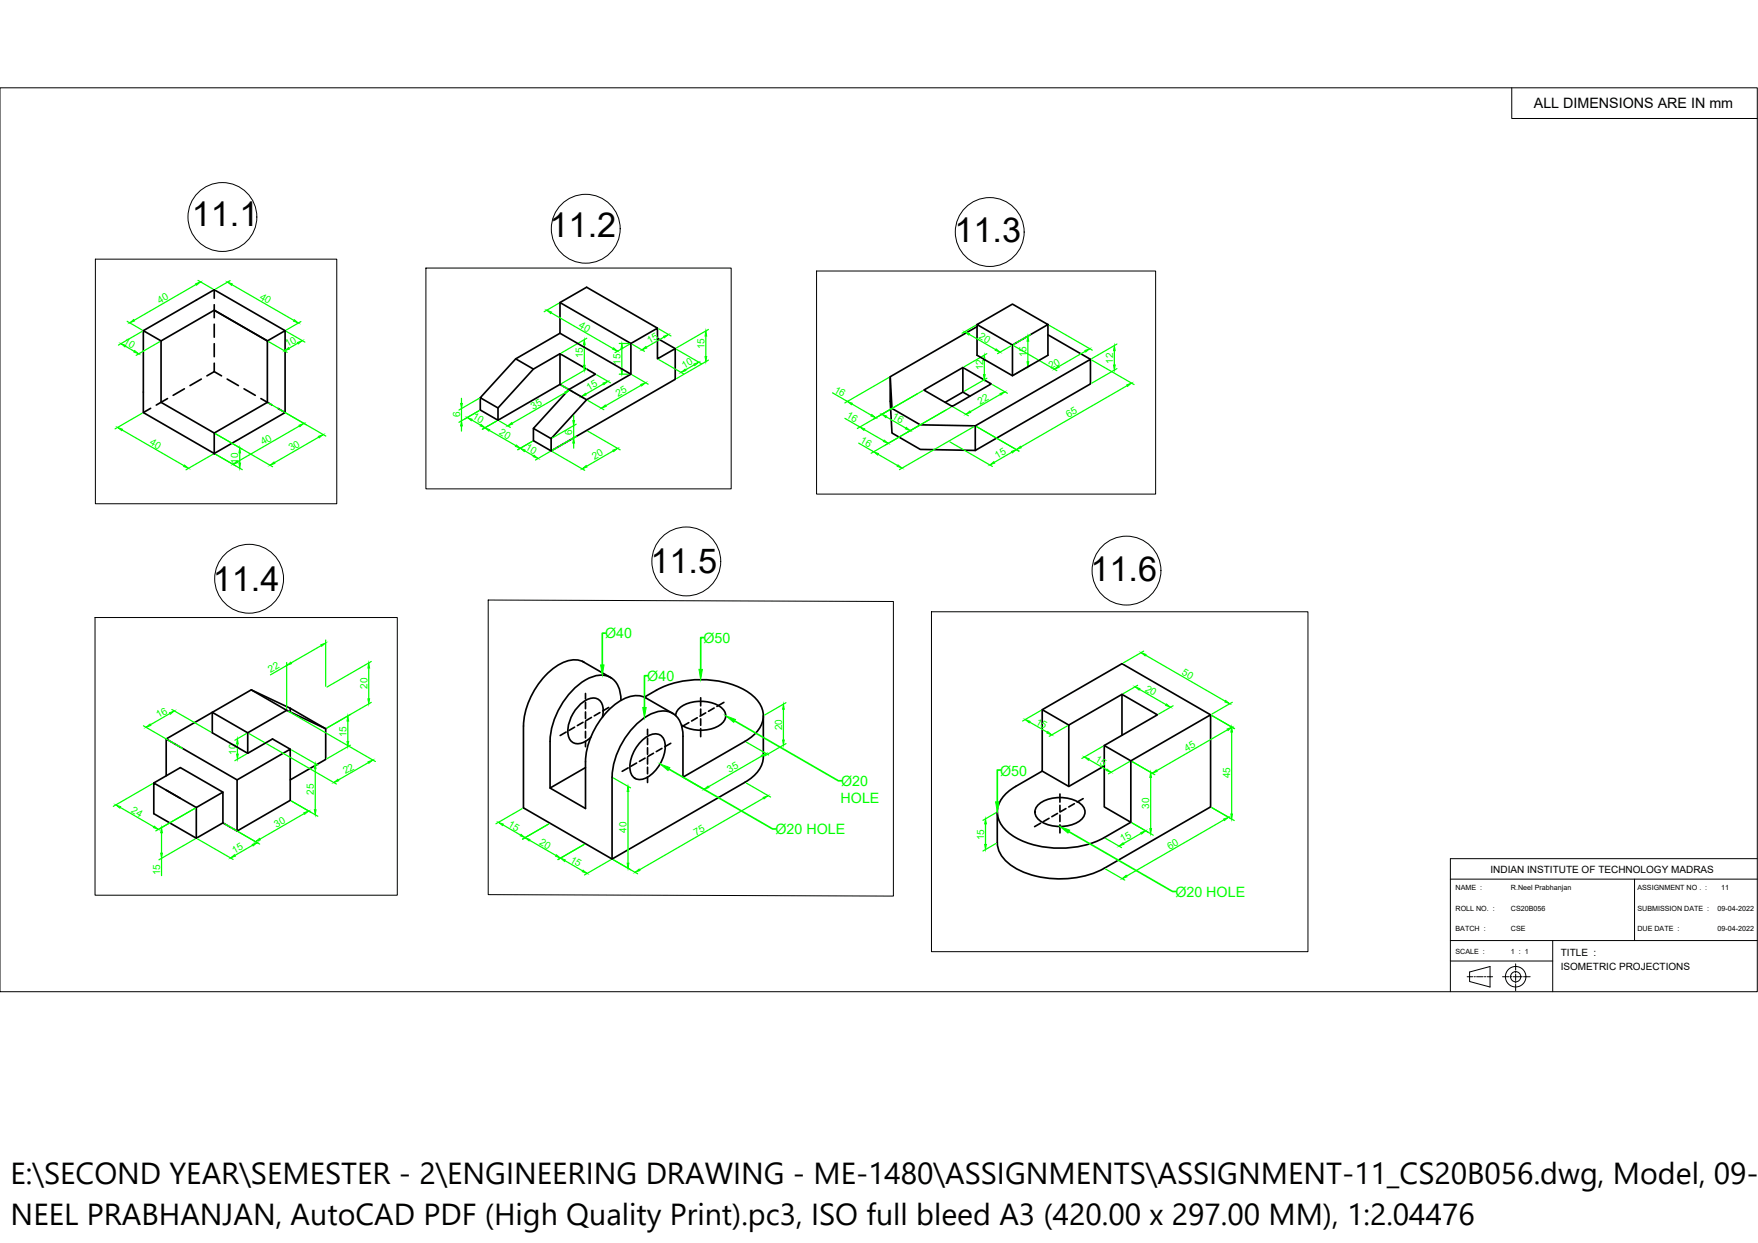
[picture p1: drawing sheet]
<svg xmlns="http://www.w3.org/2000/svg" width="420mm" height="297mm" viewBox="0 0 420 297" stroke-linecap="round" stroke-linejoin="round" font-family="sans-serif">
<!-- layer: 0 -->
<circle cx="51.2" cy="108.4" r=".19" fill="#000" stroke="#000" stroke-width=".24"/>
<g fill="none" stroke="#000" stroke-width=".4">
<path d="M51.2 74.1l12.7 7.4-12.7-7.4-12.7 7.4v14.6l12.7 7.4M51.2 69.2l16.9 9.8M51.2 69.2l-16.9 9.8M51.2 69.2v2.1M51.2 72.8v3.1M51.2 77.5v3.1M133.8 72.3l17 9.8M133.8 79.6l17 9.8M157.1 78.4l-16.9-9.8-6.4 3.7v7.3l-10.5 6.2-8.5 9.2 4.2 2.5 8.5-9.3 6.3-3.7 8.5 4.9-6.3 3.7-8.5 9.3 4.2 2.4 8.5-9.3 10.6-6.1v-7.3l6.3-3.7v7.4l4.3-2.5v7.3l-29.7 17.2M233.5 78l-20.7 12v5.9l.4 7.6 6.8 3.9 13.1 .2M233.5 77.6l8.5-4.9 8.5 4.9-8.5 4.9zM233.5 77.6v7.3l8.5 4.9 8.5-4.9v-7.3"/>
<path d="M36 97.6l-1.7 1M38.5 81.5l-4.2-2.5v19.6l16.9 9.8M40 95.2l-2.7 1.6M44.1 92.9l-2.7 1.6M48.1 90.6l-2.7 1.5M51.2 86.8v2l-1.7 1M51.2 82.1v3.1M51.2 88.8l1.7 1M54.3 90.6l2.7 1.5M58.3 92.9l2.7 1.6M62.4 95.2l2.6 1.6M63.9 81.5l4.2-2.5v19.6l-16.9 9.8v-4.9l12.7-7.4z"/>
<path d="M66.4 97.6l1.7 1M119 97.5v2.9M123.3 85.8l4.2 2.4M133.8 91.9l-14.8 8.5-4.2-2.4v-3M133.8 84.5v7.4l6.4 3.6M157.1 80.9l4.3 2.4M212.8 90l.4 7.6 6.8 3.9 13.1 .3M220.8 93.2l9.3-5.4 6.8 3.9-9.3 5.4zM230.1 87.8v5.9l-4.2 2.4M230.1 93.7l1.7 1M242 82.5v7.3M250.5 80l10.1 5.9"/>
<path d="M127.5 102.4v2.9l4.2 2.5M131.7 104.8v3M233.1 101.8l27.5-15.9v5.8l-27.5 15.9zM139.2 158l6.9 4M139.6 158.2a6.3 6.3 0 0 0-6.6 1 18.9 18.9 0 0 0-7.9 14.3v19.6l21.2 12.2M39.7 176.6l17 9.8M59.2 175.1l-8.5-4.9-11 6.4v8.8M60 164.9l8.5 4.8M68.5 169.7l-9.3 5.4v4.9M68.5 169.7l9.3 4.4M69.4 169.3l-9.4-4.4-9.3 5.3v4.9l8.5 4.9 5.9-3.4 4.3 2.4M69.4 169.3v.8"/>
<path d="M69.4 169.3l8.4 4.8M77.8 174.1v7.4l-8.4 4.9M135.3 174.9l-1.4 .9M137.3 173.8l-1.3 .8M139.3 172.6l-1.3 .8M139.9 165.7v1.3M139.9 167.8v1.6M139.9 170.1v1.6M139.9 172.5v1.5M139.9 174.8v1.5M139.9 177.1v1.3M141.4 171.4l-1.4 .8"/>
<path d="M143.4 170.3l-1.4 .8M144 171.4a3.7 3.7 0 0 0-1.3-4.4 4.3 4.3 0 0 0-4.6 1.9 8.2 8.2 0 0 0-2.1 7.4 2.43 2.43 0 0 0 3.8 .9l1.4-1M145.5 169.1l-1.5 .8M153 177.4a4.8 4.8 0 0 1 4.2-2 2.87 2.87 0 0 1 1.8 3.4 8.9 8.9 0 0 1-5.3 7.4 2.38 2.38 0 0 1-3.2-2.5 8.9 8.9 0 0 1 2.5-6.3zM154.4 166.8a6.3 6.3 0 0 0-6.6 .9 18.9 18.9 0 0 0-7.9 14.3v11.2l-8.4-4.9v-11.1a18.3 18.3 0 0 1 9.6-15.3 4.8 4.8 0 0 1 7.2 4.2l.1 1.3M154.8 174.3v1.3M154.8 176.4v1.5M154.8 178.7v1.6M156.9 164.9l-2.9 1.7 7 4M156.9 164.9a23.4 23.4 0 0 1 21.2 0 7.6 7.6 0 0 1 4.3 6.1 7.3 7.3 0 0 1-4.3 6.2l-14.9 8.5v-9.8a5.7 5.7 0 0 0-3.3-5.8 7.3 7.3 0 0 0-6.2 1.6 18.9 18.9 0 0 0-7.4 14v19.6M158.2 178.8l-1.3 .8M160.3 177.6l-1.4 .9"/>
<path d="M161.5 171a3.8 3.8 0 0 1 3-3 8.6 8.6 0 0 1 8.2 1.4 2.38 2.38 0 0 1-.7 3.9 9.1 9.1 0 0 1-9.2-.1M164.6 172.7l-1.6 .9M166.6 171.5l-1.3 .8M167.5 166.7v2M167.5 169.5v1.5M167.5 171.8v1.5M167.5 174.1v1.9M168.7 170.4l-1.4 .7M170.7 169.2l-1.4 .8M173 167.8l-1.7 1M182.4 171.1v9.7M249.1 169.6l6.3 3.7"/>
<path d="M263.9 178.2l6.4 3.6M268.1 165.9v9.8M289.3 170.8l-21.2-12.2-19 11v14.7l-6.4 3.6a7.6 7.6 0 0 0-4.3 6.1 7.3 7.3 0 0 0 4.3 6.2 23.4 23.4 0 0 0 21.2 0l6.4-3.7v-14.7l19-11v22l-25.4 14.7a23.1 23.1 0 0 1-22.2-.6 7.1 7.1 0 0 1-3.3-5.5M36.8 187.1l6.3-3.7 10.2 5.9v7.3M39.7 188.8l3.4 2M46.9 193v7.3M53.3 189.3l-6.4 3.7-10.1-5.9v7.3l10.1 5.9M56.7 198.6v-12.2l12.7-7.4v12.3l-12.7 7.3-3.4-2-6.4 3.7M139.9 183.4l-8.4 4.9M150.1 183.5l-1.4 .8M152.1 182.3l-1.3 .8M154.2 181.2l-1.4 .7"/>
<path d="M154.8 181v1.6M154.8 183.4v1.5M154.8 185.7v1.3M156.2 180l-1.4 .8M182.4 180.8a7.3 7.3 0 0 1-4.3 6.1l-31.8 18.4M238.3 194.1v7.3M248.2 192.3a8.7 8.7 0 0 1 10.3 0 2.38 2.38 0 0 1-.6 4 8.9 8.9 0 0 1-9.7-.5 2.27 2.27 0 0 1 0-3.5zM248.7 196.7l-1.4 .8M249.1 184.3l6.3 3.6v-14.6l12.7-7.4 8.5 4.9-12.7 7.4v14.6l6.4 3.7M250.7 195.6l-1.3 .7M252.7 194.4l-1.3 .8M253.3 189.7v2"/>
<path d="M253.3 192.5v1.5M253.3 194.8v1.5M253.3 197.1v1.9M254.8 193.2l-1.4 .8M256.8 192.1l-1.4 .7M258.9 190.8l-1.5 .9M263.9 183l-8.5 4.9"/>
</g>
<g fill="none" stroke="#0f0" stroke-width=".3">
<path d="M30.4 76.8l3.6 2.1M34 79.2l-5.7 3.3M46.9 68l-14.8 8.5M47.3 67l3.6 2.1M55 67.1l-3.5 2M55.4 68l14.9 8.6M68.4 79.2l4.5 2.6M71.9 76.8l-3.5 2.1M131.7 74.7l14.8 8.6M133.5 72.5l-3.4 2M157.4 78.6l3 1.7M169.3 78.7l-7.6 4.4"/>
<path d="M231.6 79.9l6.4 3.7M233.2 77.7l-3.3 1.9M246.3 80l-4 2.3M250.8 77.7l10.3 6M30 82.7l2.1 1.3M34 98.8l-6.5 3.7M38.2 81.6l-5.7 3.3M64.2 81.6l4.4 2.6M64.2 96.3l13.7 7.9M71.2 82l-2.1 1.2M110.3 95.2v1.2M110.3 97.6v3"/>
<path d="M114.5 98.2l-4.8 2.7M114.5 95.2l-4.8 2.8M134.1 92l5.4 3.2M135.1 93.8l-12.7 7.4M137.1 99.3v1.2M139.6 82.4v4.9M140.3 80.8l-6.2 3.6M140.3 88.2l-6.2 3.5M140.5 95.7l3.8 2.2M142.6 89.6l3.3 1.9M144.2 91.7l-4.2 2.5M148 82.1h2.5"/>
<path d="M148 89.4h2.5M148.6 83.3v4.9M150.5 82.3l-3.5 2M151.1 89.6l3.8 2.2M151.1 82.3l2.9 1.7M153.2 92.1l-8.4 4.9M157.4 85.9l6 3.5M158.7 80.5l-4.2 2.5M161.7 83.5l5.9 3.4M165.9 87.2l-2.1 1.2M168.7 80.3v4.9M169.3 86.1l-7.6 4.4"/>
<path d="M199 93.9l3.5 2M201.9 100l3.6 2M203.6 96.5l4.6 2.7M211.8 99.6l4.7 2.7M212.4 90.2l-10.5 6.1M212.9 97.8l-2.7 1.6M220.5 93.4l-15.6 9M226 98l-17.8 10.3M227.3 97.3l-15.6 9M227.9 97.3l3.5 2.1M235.2 86.1v3.4M235.9 84.5l-5.5 3.2"/>
<path d="M235.9 90.4l-5.5 3.1M237.2 91.9l3.6 2.1M239.1 94.2l-7.2 4.2M241.7 82.6l-3.3 1.9M242.3 82.6l10.3 6M245.7 81.5v4.9M246.3 87.3l-4 2.3M259.4 83.9l-6.4 3.7M260.9 86l10.1 5.9M266.3 83.8v3.4M266.9 82.2l-6 3.5M266.9 88.1l-6 3.5"/>
<path d="M269.4 92.2l-25.4 14.6M29.2 102.8l14.8 8.5M50.9 108.5l-6.5 3.8M51.5 103.7l13.7 7.8M51.5 108.5l6.4 3.7M57.3 108.2v2.5M71.6 101.8l-14.9 8.5M76.2 104.5l-10.6 6.1M110.3 101.8v1.2M112.8 100.4l2.1 1.2M116.9 102.8l6.4 3.7M118.7 100.6l-3.4 2"/>
<path d="M119.3 100.6l2.7 1.5M125.4 107.7l2.1 1.3M127.2 105.5l-3.5 2M131.4 107.9l-3.4 2M132 107.9l7.7 4.5M137.1 101.7v3M137.1 105.9v1.2M137.7 104.3l-5.7 3.3M137.7 101.4l-5.7 3.2M140.5 103l7.7 4.5M146.5 107.8l-6.3 3.6M205.2 105.9l3.6 2.1"/>
<path d="M206.6 102.7l4.6 2.6M209.9 108.6l4.6 2.7M219.6 101.7l-2.7 1.6M227 105.6l10.2 5.9M232.8 101.9l-17.8 10.3M233.4 101.9l10.1 5.9M241.9 108.1l-4.3 2.4M68.5 158.3v11.1M68.5 159l-3.9 2.3M76.8 154.3l-7.2 4.1M77.8 152.9v11.1M88.1 159.6v7.4"/>
<path d="M88.7 158.1l-10.6 6.1M273.3 155.6l-4.8 2.8M273.8 156.6l19 11M34.3 173.4l9.3 5.5M40.6 170.5l-4.6 2.7M41.1 169.5l9.3 5.4M56.7 177.8v2.4M58.9 175.3l-2.8 1.6M59.5 175.3l20.9 12.1M68.8 169.9l20.9 12.1M69.7 179.2l6.3 3.6M83.1 172.3v4.9"/>
<path d="M83.7 178.1l-5.6 3.2M88.7 167.8l-10.6 6.2 5.6-3.3M178.4 177.3l5.3 3.1M187.2 169.5v7.3M187.9 167.9l-5.2 3M187.9 177.7l-5.2 3M246.1 172.6l4.2 2.4M248.8 169.8l-4.4 2.5M255.1 173.4l-4.3 2.6M263.6 178.3l-5 2.9M271.9 163.8l-3.4 2M272.3 164.7l6.4 3.7"/>
<path d="M280.4 168.7l-3.5 1.9M289.6 171l5.5 3.1M293.4 174.4l-17 9.8M294.4 174.9v19.6M294.5 167.8l-4.9 2.8M28.7 193l8.1 4.6M36.4 187.3l-9.3 5.4M38.6 199v4.9M46.6 193.2l-9.4 5.4M53.6 196.8l8.5 4.9M58.9 180.2l-2.8 1.6M69.7 191.4l6.3 3.7"/>
<path d="M72.7 194.4l-10.6 6.1M75.3 183.7v9.8M88 182.2l-7.2 4.2M120.2 197.1l4.2 2.5M124.8 193.2l-6.3 3.7M131.2 196.9l-6.3 3.6M146.6 185.9l4.1 2.4M150.1 189.1v17.2M163.5 185.9l5.4 3.1M178.4 187.1l5.8 3.4M182 180.7l-12.7 7.3M182.5 190.7l-29.6 17.2"/>
<path d="M235.5 196.9v4.9M238 194.2l-3.1 1.8M260.2 181.5l4.3 2.4M270 182l-5.1 2.9M270.6 196.7l5 2.9M272.7 199.1l-4.2 2.5M275 185.8v12.2M275.6 184.9l-5-2.9 5.4 3.1M289.6 193l5.4 3.1M292.5 195.9l-23.2 13.5M38.6 205.1v4.2M46.6 200.5l-8.6 5"/>
<path d="M47.2 200.5l8.5 4.9M60.4 202l-4.2 2.4M126.5 200.8l6.4 3.7M135 205.7l4.3 2.4M139.6 201.8l-6.3 3.6M146 205.5l-6.3 3.6M146.6 205.5l5.8 3.3M238 201.6l-3.1 1.8M264.2 207.7l4.6 2.6M264.2 200.3l3.9 2.3"/>
</g>
<g fill="#0f0" stroke="#0f0" stroke-width=".24">
<path d="M71.1 81.8l1.2-.4-1 .8z"/>
<path d="M68 83.8l1-.7 .2 .3z"/>
<path d="M28.9 82.1l1.2 .4-.2 .4z"/>
<path d="M32.2 83.8l.9 .8-1.1-.5z"/>
<path d="M57.3 107l.2 1.2h-.4z"/>
<path d="M57.1 110.7h.4l-.2 1.2z"/>
<path d="M28.1 102.1l1.2 .5-.2 .3z"/>
<path d="M44.1 111.1l1 .8-1.2-.4z"/>
<path d="M71.5 101.6l1.1-.4-.9 .8z"/>
<path d="M55.7 111l.9-.8 .3 .3z"/>
<path d="M76.1 104.3l1.1-.4-.9 .7z"/>
<path d="M64.5 111.2l1-.8 .2 .4z"/>
<path d="M31 77.1l1-.7 .2 .3z"/>
<path d="M46.8 67.8l1.1-.4-.9 .8z"/>
<path d="M54.4 67.4l1.1 .4-.2 .4z"/>
<path d="M70.4 76.4l.9 .8-1.1-.4z"/>
<path d="M124.4 107.1l1.1 .5-.2 .3z"/>
<path d="M127.6 108.8l1 .8-1.2-.5z"/>
<path d="M136.9 100.5h.4l-.2 1.2z"/>
<path d="M137.1 104.7l.2 1.2h-.4z"/>
<path d="M111.7 99.8l1.2 .4-.3 .3z"/>
<path d="M115 101.4l.9 .8-1.1-.4z"/>
<path d="M110.1 96.4h.4l-.2 1.2z"/>
<path d="M110.3 100.6l.2 1.2h-.4z"/>
<path d="M135 93.6l1.2-.4-1 .8z"/>
<path d="M121.3 101.8l1-.8 .2 .3z"/>
<path d="M139.1 112l1-.8 .2 .4z"/>
<path d="M146.4 107.6l1.2-.5-.9 .8z"/>
<path d="M138.9 94.8l1-.8 .2 .4z"/>
<path d="M144.1 91.6l1.2-.5-1 .8z"/>
<path d="M143.7 97.6l1-.8 .2 .3z"/>
<path d="M153.1 91.9l1.2-.5-1 .8z"/>
<path d="M153.4 83.6l1-.8 .2 .4z"/>
<path d="M158.6 80.4l1.2-.5-1 .8z"/>
<path d="M148.6 82.1l.2 1.2h-.4z"/>
<path d="M148.4 88.2h.4l-.2 1.2z"/>
<path d="M162.8 89l.9-.8 .2 .4z"/>
<path d="M165.8 87l1.2-.4-.9 .8z"/>
<path d="M168.7 79.1l.2 1.2h-.4z"/>
<path d="M168.5 85.2h.4l-.2 1.2z"/>
<path d="M146.7 83.1l.9 .8-1.2-.4z"/>
<path d="M130.7 74.1l1.1 .5-.2 .3z"/>
<path d="M139.6 81.2l.2 1.2h-.4z"/>
<path d="M139.4 87.3h.4l-.2 1.2z"/>
<path d="M123.4 106.3l1 .8-1.2-.4z"/>
<path d="M115.9 102.2l1.1 .5-.2 .3z"/>
<path d="M241.7 107.9l1.2-.5-.9 .8z"/>
<path d="M236.6 111.1l.9-.8 .2 .4z"/>
<path d="M242.9 107.4l1-.7 .2 .3z"/>
<path d="M269.3 92l1.1-.5-.9 .8z"/>
<path d="M230.8 99l1-.8 .2 .4z"/>
<path d="M239 94.1l1.2-.5-1 .8z"/>
<path d="M211.3 105.2l1 .8-1.2-.5z"/>
<path d="M205.5 102l1.2 .5-.2 .3z"/>
<path d="M208.4 99.1l.9 .7-1.1-.4z"/>
<path d="M202.5 95.9l1.2 .5-.2 .3z"/>
<path d="M214.6 111.1l1 .8-1.2-.5z"/>
<path d="M208.8 108l1.2 .4-.2 .4z"/>
<path d="M216.6 102.1l.9 .8-1.1-.4z"/>
<path d="M210.8 99l1.1 .4-.2 .4z"/>
<path d="M235.2 84.9l.2 1.2h-.4z"/>
<path d="M235 89.5h.4l-.2 1.2z"/>
<path d="M245.5 86.4h.4l-.2 1.3z"/>
<path d="M245.7 80.3l.2 1.2h-.4z"/>
<path d="M259.3 83.8l1.1-.5-.9 .8z"/>
<path d="M252 88.2l.9-.8 .2 .4z"/>
<path d="M238.1 83.4l.9 .8-1.2-.5z"/>
<path d="M230.5 79.3l1.2 .4-.2 .4z"/>
<path d="M266.3 82.6l.2 1.2h-.4z"/>
<path d="M266.1 87.2h.4l-.2 1.2z"/>
<path d="M38.6 197.8l.2 1.2h-.4z"/>
<path d="M38.4 203.9h.4l-.2 1.2z"/>
<path d="M36.9 197.4l.9 .8-1.1-.4z"/>
<path d="M27.7 192.3l1.1 .5-.2 .3z"/>
<path d="M60.3 201.8l1.1-.4-.9 .7z"/>
<path d="M55.1 205l.9-.8 .3 .4z"/>
<path d="M61.1 201.1l.9-.8 .2 .4z"/>
<path d="M72.6 194.2l1.2-.4-1 .8z"/>
<path d="M75.1 193.5h.4l-.2 1.2z"/>
<path d="M75.3 182.5l.2 1.2h-.4z"/>
<path d="M83.1 171.1l.2 1.2h-.4z"/>
<path d="M82.9 177.2h.4l-.2 1.2z"/>
<path d="M56.7 176.5l.2 1.3h-.4z"/>
<path d="M56.5 180.2h.4l-.2 1.2z"/>
<path d="M87.9 182.1l1.2-.5-1 .8z"/>
<path d="M79.8 187l.9-.8 .3 .4z"/>
<path d="M76.7 154.1l1.1-.4-.9 .7z"/>
<path d="M68.5 159l1-.8 .2 .4z"/>
<path d="M40.5 170.3l1.2-.4-1 .8z"/>
<path d="M34.9 173.8l1-.8 .2 .4z"/>
<path d="M139.4 207.9l.9 .8-1.2-.4z"/>
<path d="M134 205.1l1.1 .4-.2 .4z"/>
<path d="M133 204.3l1 .8-1.2-.5z"/>
<path d="M125.5 200.2l1.2 .4-.3 .4z"/>
<path d="M124.5 199.4l1 .8-1.2-.5z"/>
<path d="M119.1 196.5l1.2 .4-.2 .4z"/>
<path d="M151.8 208.5l.9-.8 .3 .3z"/>
<path d="M182.4 190.6l1.2-.5-1 .8z"/>
<path d="M150.1 187.9l.2 1.2h-.4z"/>
<path d="M149.9 206.3h.4l-.2 1.2z"/>
<path d="M168.3 188.6l.9-.8 .2 .4z"/>
<path d="M181.9 180.5l1.2-.4-1 .8z"/>
<path d="M187.2 168.3l.2 1.2h-.4z"/>
<path d="M187 176.8h.4l-.2 1.3z"/>
<path d="M157.8 182.6l2.3 .8-.4 .7z"/>
<path d="M173.5 171.1l2.3 .8-.4 .7z"/>
<path d="M167.1 160h.8l-.4 2.4z"/>
<path d="M153.6 169.1h.8l-.4 2.4z"/>
<path d="M143.5 158.9h.9l-.4 2.4z"/>
<path d="M235.5 195.7l.2 1.2h-.4z"/>
<path d="M235.3 201.8h.4l-.2 1.2z"/>
<path d="M268.2 210l.9-.8 .3 .3z"/>
<path d="M292.4 195.7l1.2-.4-.9 .8z"/>
<path d="M267.4 202.2l1-.8 .2 .4z"/>
<path d="M272.6 199l1.2-.5-1 .8z"/>
<path d="M275.4 184.8l1-.8 .2 .3z"/>
<path d="M293.3 174.2l1.1-.4-.9 .8z"/>
<path d="M275 184.6l.2 1.2h-.4z"/>
<path d="M274.8 198h.4l-.2 1.2z"/>
<path d="M294.2 194.5h.4l-.2 1.2z"/>
<path d="M294.4 173.7l.2 1.2h-.4z"/>
<path d="M264.6 183.8l.9 .8-1.1-.5z"/>
<path d="M259.2 180.9l1.1 .4-.2 .4z"/>
<path d="M250.4 174.8l1 .8-1.2-.4z"/>
<path d="M245 171.9l1.2 .5-.2 .3z"/>
<path d="M271.3 164.1l1.1 .5-.2 .3z"/>
<path d="M278.8 168.2l.9 .8-1.1-.4z"/>
<path d="M292.9 167.4l1 .8-1.2-.5z"/>
<path d="M272.7 156l1.2 .4-.2 .3z"/>
<path d="M237.9 191.6h.9l-.5 2.5z"/>
<path d="M253.3 197.5l2.4 .9-.5 .7z"/>
<path d="M87.9 167h.4l-.2 1.2z"/>
<path d="M88.1 158.4l.2 1.2h-.4z"/>
</g>
<path d="M144.7 151.3h-.7v7.6M168.2 152.4h-.7v7.6M154.8 161.5h-.8v7.6M175.6 172.3l24.8 14.3h.7M159.9 183.8l24.8 14.3h.7M239.1 184h-.8v7.6M255.4 198.7l24.8 14.3h.8" fill="none" stroke="#0f0" stroke-width=".4"/>
<g fill="none" stroke="#000" stroke-width=".24">
<path d="M0 21h420v216h-420zM361.3 21v7.3h58.7M22.8 61.9h57.7v58.5h-57.7zM101.8 64.1h73v52.7h-73zM195.2 64.8h81v53.3h-81zM22.7 147.6h72.3v66.3h-72.3zM116.7 143.4l96.8 .3v70.4l-96.8-.3zM222.6 146.2h90v81.2h-90zM346.6 210.1h73.4M390.7 210.1v14.7M420 205.2h-73.4v31.8M346.6 224.8h73.4"/>
<path d="M346.6 229.7h24.5M350.6 233.4h1.4M351.2 232.3l4.9-1.3v4.9l-4.9-1.3zM352.3 233.4h.3M352.9 233.4h1.6M354.8 233.4h.3M355.4 233.4h1.3M359.1 233.4h1.6M361 233.4h.3M361.6 233.4h1.6M362.2 230.3v1.5M362.2 232.1v.3"/>
<path d="M362.2 232.8v1.5M362.2 234.6v.3M362.2 235.2v1.5M363.5 233.4h.3M364.1 233.4h1.6M371.1 224.8v12.2"/>
<circle cx="53.2" cy="51.9" r="8.2"/>
<circle cx="140" cy="54.7" r="8.2"/>
<circle cx="236.5" cy="55.4" r="8.2"/>
<circle cx="59.5" cy="138.3" r="8.2"/>
<circle cx="164" cy="134.2" r="8.2"/>
<circle cx="269.2" cy="136.4" r="8.2"/>
<circle cx="362.2" cy="233.4" r="2.45"/>
<circle cx="362.2" cy="233.4" r="1.22"/>
</g>
<g font-size="8.2">
<text x="45.8" y="54.1">11.1</text>
<text x="131.3" y="56.6">11.2</text>
<text x="228.1" y="57.9">11.3</text>
<text x="155.5" y="136.9">11.5</text>
<text x="50.9" y="141.2">11.4</text>
<text x="260.6" y="138.7">11.6</text>
</g>
<g font-size="7.3">
<text x="2.5" y="283">E:\SECOND YEAR\SEMESTER - 2\ENGINEERING DRAWING - ME-1480\ASSIGNMENTS\ASSIGNMENT-11_CS20B056.dwg, Model, 09-0</text>
<text x="2.5" y="292.7">NEEL PRABHANJAN, AutoCAD PDF (High Quality Print).pc3, ISO full bleed A3 (420.00 x 297.00 MM), 1:2.04476</text>
</g>
<text font-size="3.4" x="366.6" y="25.9">ALL DIMENSIONS ARE IN mm</text>
<g font-size="3.4" fill="#0f0">
<text x="144.6" y="152.6">Ø40</text>
<text x="168.1" y="153.6">Ø50</text>
<text x="154.7" y="162.7">Ø40</text>
<text x="239" y="185.3">Ø50</text>
<text x="200.9" y="192">HOLE</text>
<text x="201" y="187.9">Ø20</text>
<text x="185.3" y="199.4">Ø20 HOLE</text>
<text x="280.9" y="214.3">Ø20 HOLE</text>
</g>
<g font-size="2.4" fill="#0f0">
<text x="61.9" y="71.4" transform="rotate(30 61.9 71.4)">40</text>
<text x="38.2" y="72.6" transform="rotate(-30 38.2 72.6)">40</text>
<text x="29.4" y="82" transform="rotate(30 29.4 82)">10</text>
<text x="68.7" y="83" transform="rotate(-30 68.7 83)">10</text>
<text x="138.2" y="78.1" transform="rotate(30 138.2 78.1)">40</text>
<text x="155.2" y="82.2" transform="rotate(-30 155.2 82.2)">15</text>
<text x="168.4" y="83.5" transform="rotate(-90 168.4 83.5)">15</text>
<text x="233.8" y="80.8" transform="rotate(30 233.8 80.8)">20</text>
<text x="139.3" y="85.6" transform="rotate(-90 139.3 85.6)">15</text>
<text x="148.3" y="87.2" transform="rotate(-90 148.3 87.2)">15</text>
<text x="163.5" y="88.2" transform="rotate(-30 163.5 88.2)">10</text>
<text x="234.9" y="88.5" transform="rotate(-90 234.9 88.5)">12</text>
<text x="245.3" y="85.4" transform="rotate(-90 245.3 85.4)">15</text>
<text x="251.2" y="88.3" transform="rotate(-30 251.2 88.3)">20</text>
<text x="266" y="86.9" transform="rotate(-90 266 86.9)">12</text>
<text x="140.7" y="93.4" transform="rotate(-30 140.7 93.4)">15</text>
<text x="147.7" y="94.9" transform="rotate(-30 147.7 94.9)">25</text>
<text x="199.2" y="93.6" transform="rotate(30 199.2 93.6)">16</text>
<text x="110" y="99.8" transform="rotate(-90 110 99.8)">6</text>
<text x="112.8" y="100" transform="rotate(30 112.8 100)">10</text>
<text x="127.4" y="97.9" transform="rotate(-30 127.4 97.9)">35</text>
<text x="202.1" y="99.7" transform="rotate(30 202.1 99.7)">16</text>
<text x="213.1" y="100" transform="rotate(30 213.1 100)">16</text>
<text x="234.2" y="96.7" transform="rotate(-30 234.2 96.7)">22</text>
<text x="255.4" y="99.9" transform="rotate(-30 255.4 99.9)">65</text>
<text x="35.6" y="106.1" transform="rotate(30 35.6 106.1)">40</text>
<text x="62.9" y="106.4" transform="rotate(-30 62.9 106.4)">40</text>
<text x="69.6" y="107.9" transform="rotate(-30 69.6 107.9)">30</text>
<text x="119.2" y="103.7" transform="rotate(30 119.2 103.7)">20</text>
<text x="125.4" y="107.4" transform="rotate(30 125.4 107.4)">10</text>
<text x="136.8" y="103.8" transform="rotate(-90 136.8 103.8)">6</text>
<text x="205.4" y="105.6" transform="rotate(30 205.4 105.6)">16</text>
<text x="57" y="110.8" transform="rotate(-90 57 110.8)">10</text>
<text x="142.1" y="110" transform="rotate(-30 142.1 110)">20</text>
<text x="238.3" y="109.7" transform="rotate(-30 238.3 109.7)">15</text>
<text x="64.7" y="160.9" transform="rotate(-30 64.7 160.9)">22</text>
<text x="282.3" y="161.1" transform="rotate(30 282.3 161.1)">50</text>
<text x="87.8" y="164.6" transform="rotate(-90 87.8 164.6)">20</text>
<text x="273.5" y="165" transform="rotate(30 273.5 165)">20</text>
<text x="37.9" y="171.7" transform="rotate(-30 37.9 171.7)">16</text>
<text x="247.4" y="172.9" transform="rotate(30 247.4 172.9)">15</text>
<text x="82.8" y="176.2" transform="rotate(-90 82.8 176.2)">15</text>
<text x="186.9" y="174.5" transform="rotate(-90 186.9 174.5)">20</text>
<text x="283.6" y="179.6" transform="rotate(-30 283.6 179.6)">45</text>
<text x="56.4" y="180.4" transform="rotate(-90 56.4 180.4)">10</text>
<text x="82.6" y="185" transform="rotate(-30 82.6 185)">22</text>
<text x="174.4" y="184.7" transform="rotate(-30 174.4 184.7)">35</text>
<text x="261.5" y="181.9" transform="rotate(30 261.5 181.9)">15</text>
<text x="75" y="189.9" transform="rotate(-90 75 189.9)">25</text>
<text x="294" y="186" transform="rotate(-90 294 186)">45</text>
<text x="31.2" y="194" transform="rotate(30 31.2 194)">24</text>
<text x="66.1" y="197.8" transform="rotate(-30 66.1 197.8)">30</text>
<text x="121.3" y="197.3" transform="rotate(30 121.3 197.3)">15</text>
<text x="274.7" y="193.2" transform="rotate(-90 274.7 193.2)">30</text>
<text x="128.8" y="201.7" transform="rotate(30 128.8 201.7)">20</text>
<text x="149.8" y="199" transform="rotate(-90 149.8 199)">40</text>
<text x="166.3" y="199.7" transform="rotate(-30 166.3 199.7)">75</text>
<text x="235.2" y="200.8" transform="rotate(-90 235.2 200.8)">15</text>
<text x="268.3" y="201.3" transform="rotate(-30 268.3 201.3)">15</text>
<text x="279.6" y="203" transform="rotate(-30 279.6 203)">60</text>
<text x="38.3" y="209.2" transform="rotate(-90 38.3 209.2)">15</text>
<text x="56" y="204.1" transform="rotate(-30 56 204.1)">15</text>
<text x="136.1" y="205.9" transform="rotate(30 136.1 205.9)">15</text>
</g>
<g font-size="2.4">
<text x="356.2" y="208.6">INDIAN INSTITUTE OF TECHNOLOGY MADRAS</text>
<text x="373" y="231.8">ISOMETRIC PROJECTIONS</text>
<text x="373" y="228.5">TITLE :</text>
</g>
<g font-size="1.7">
<text x="347.9" y="212.6">NAME :</text>
<text x="361.1" y="212.6">R.Neel Prabhanjan</text>
<text x="391.3" y="212.6">ASSIGNMENT NO . :</text>
<text x="411.4" y="212.6">11</text>
<text x="347.9" y="217.7">ROLL NO. :</text>
<text x="361.1" y="217.7">CS20B056</text>
<text x="391.3" y="217.7">SUBMISSION DATE :</text>
<text x="410.5" y="217.7">09-04-2022</text>
<text x="347.9" y="222.5">BATCH :</text>
<text x="347.9" y="227.9">SCALE :</text>
<text x="361.1" y="222.5">CSE</text>
<text x="361.1" y="227.9">1 : 1</text>
<text x="391.3" y="222.5">DUE DATE :</text>
<text x="410.5" y="222.5">09-04-2022</text>
</g>
</svg>
